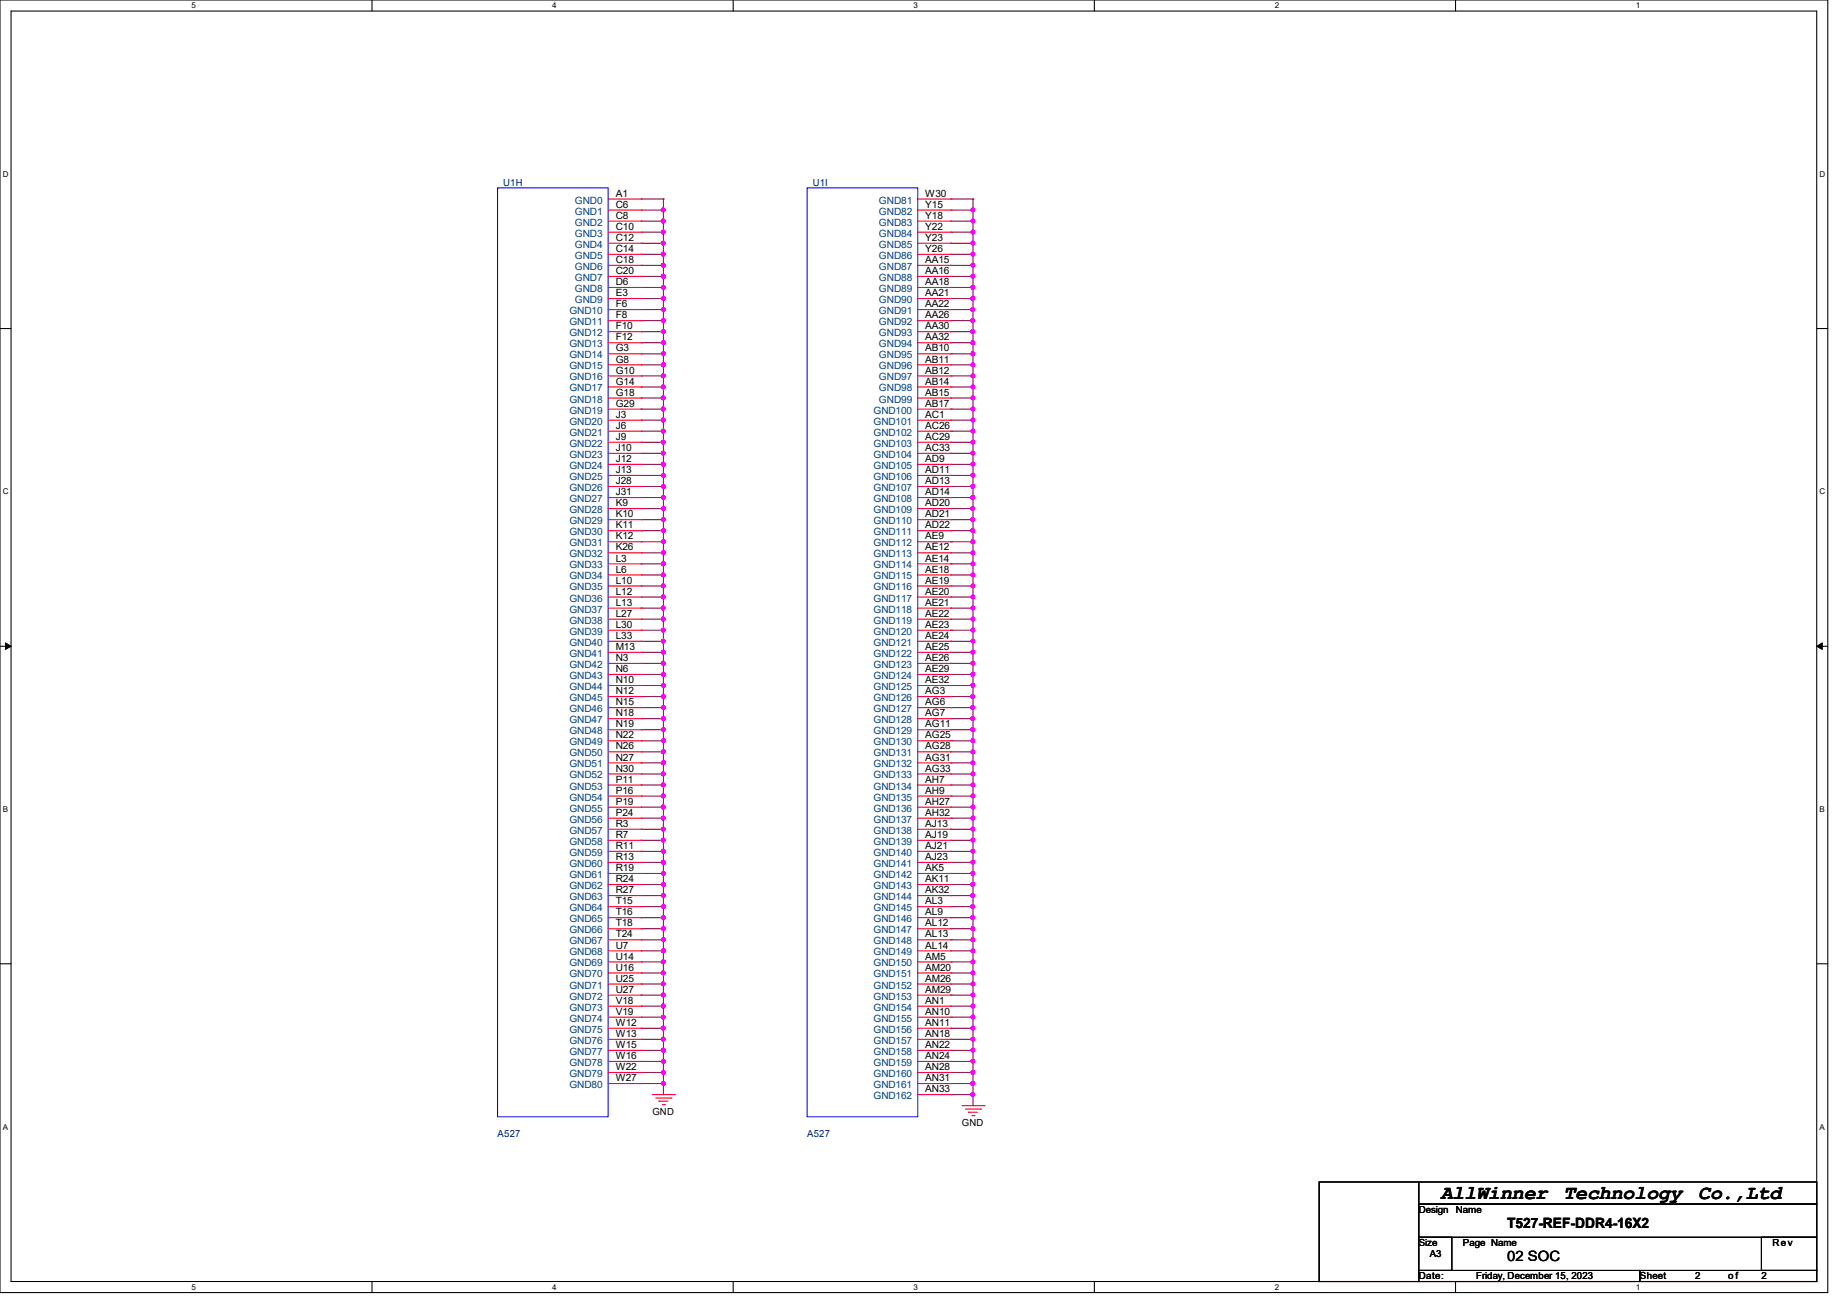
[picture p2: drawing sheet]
<svg xmlns="http://www.w3.org/2000/svg" width="297mm" height="210mm" viewBox="0 0 297 210" stroke-linecap="round" stroke-linejoin="round" font-family="sans-serif">
<path d="M0 0h293.9v207.9h-293.9zM1.8 1.8h290.3v204.3h-290.3z" fill="none" stroke="#000" stroke-width=".17"/>
<g fill="#fff">
<path d="M30.8 .2h.7v1.4h-.7z"/>
<path d="M30.8 206.2h.7v1.4h-.7z"/>
</g>
<path d="M59.8 0v1.8M59.8 206.1v1.8" fill="none" stroke="#000" stroke-width=".17"/>
<g fill="#fff">
<path d="M88.8 .2h.7v1.4h-.7z"/>
<path d="M88.8 206.2h.7v1.4h-.7z"/>
</g>
<path d="M117.9 0v1.8M117.9 206.1v1.8" fill="none" stroke="#000" stroke-width=".17"/>
<g fill="#fff">
<path d="M146.9 .2h.7v1.4h-.7z"/>
<path d="M146.9 206.2h.7v1.4h-.7z"/>
</g>
<path d="M176 0v1.8M176 206.1v1.8" fill="none" stroke="#000" stroke-width=".17"/>
<g fill="#fff">
<path d="M205 .2h.7v1.4h-.7z"/>
<path d="M205 206.2h.7v1.4h-.7z"/>
</g>
<path d="M234.1 0v1.8M234.1 206.1v1.8" fill="none" stroke="#000" stroke-width=".17"/>
<g fill="#fff">
<path d="M263.1 .2h.6v1.4h-.6z"/>
<path d="M263.1 206.2h.6v1.4h-.6z"/>
<path d="M.5 27.3h.9v1.4h-.9z"/>
<path d="M292.6 27.3h.9v1.4h-.9z"/>
<path d="M.5 78.4h.9v1.4h-.9z"/>
<path d="M292.6 78.4h.9v1.4h-.9z"/>
</g>
<path d="M0 52.8h1.8M292.1 52.8h1.8" fill="none" stroke="#000" stroke-width=".17"/>
<g fill="#fff">
<path d="M.5 129.5h.8v1.4h-.8z"/>
<path d="M292.6 129.5h.8v1.4h-.8z"/>
</g>
<path d="M0 103.9h1.8M292.1 103.9h1.8" fill="none" stroke="#000" stroke-width=".17"/>
<path d="M.9 103.4l.9 .5-.9 .5zM292.1 103.9l.9-.5v1z" fill="#000" stroke="#000" stroke-width=".16"/>
<g fill="#fff">
<path d="M.5 180.5h.8v1.4h-.8z"/>
<path d="M292.6 180.5h.8v1.4h-.8z"/>
</g>
<path d="M0 155h1.8M292.1 155h1.8M212.1 190.1h16v16h-16zM228.1 190.1h64v3.5h-64zM228.1 193.6h64v5.4h-64zM228.1 199h5.4v5.3h-5.4zM283.3 199h8.8v5.3h-8.8zM228.1 204.3h35.6v1.8h-35.6zM263.7 204.3h28.4v1.8h-28.4z" fill="none" stroke="#000" stroke-width=".17"/>
<g fill="none" stroke="#800040" stroke-width=".17">
<path d="M103.1 32h3.6M103.1 33.8h3.6M103.1 35.6h3.6M103.1 37.3h3.6M103.1 39.1h3.6M106.7 32h.1M106.7 33.8h.1M106.7 35.6h.1M106.7 37.3h.1M106.7 39.1h.1M106.7 32v144M152.9 32h3.6"/>
<path d="M152.9 33.8h3.6M152.9 35.6h3.6M152.9 37.3h3.6M152.9 39.1h3.6M156.5 32h.1M156.5 33.8h.1M156.5 35.6h.1M156.5 37.3h.1M156.5 39.1h.1M156.5 32v145.8M103.1 40.9h3.6M103.1 42.7h3.6"/>
<path d="M103.1 44.4h3.6M103.1 46.2h3.6M103.1 48h3.6M103.1 49.8h3.6M103.1 51.6h3.6M103.1 53.3h3.6M103.1 55.1h3.6M103.1 56.9h3.6M103.1 58.7h3.6M106.7 40.9h.1M106.7 42.7h.1M106.7 44.4h.1"/>
<path d="M106.7 46.2h.1M106.7 48h.1M106.7 49.8h.1M106.7 51.6h.1M106.7 53.3h.1M106.7 55.1h.1M106.7 56.9h.1M106.7 58.7h.1M152.9 40.9h3.6M152.9 42.7h3.6M152.9 44.4h3.6M152.9 46.2h3.6"/>
<path d="M152.9 48h3.6M152.9 49.8h3.6M152.9 51.6h3.6M152.9 53.3h3.6M152.9 55.1h3.6M152.9 56.9h3.6M152.9 58.7h3.6M156.5 40.9h.1M156.5 42.7h.1M156.5 44.4h.1M156.5 46.2h.1M156.5 48h.1"/>
<path d="M156.5 49.8h.1M156.5 51.6h.1M156.5 53.3h.1M156.5 55.1h.1M156.5 56.9h.1M156.5 58.7h.1M103.1 60.5h3.6M103.1 62.2h3.6M103.1 64h3.6M103.1 65.8h3.6M103.1 67.6h3.6M103.1 69.3h3.6"/>
<path d="M103.1 71.1h3.6M103.1 72.9h3.6M103.1 74.7h3.6M103.1 76.5h3.6M103.1 78.2h3.6M106.7 60.5h.1M106.7 62.2h.1M106.7 64h.1M106.7 65.8h.1M106.7 67.6h.1M106.7 69.3h.1M106.7 71.1h.1"/>
<path d="M106.7 72.9h.1M106.7 74.7h.1M106.7 76.5h.1M106.7 78.2h.1M152.9 60.5h3.6M152.9 62.2h3.6M152.9 64h3.6M152.9 65.8h3.6M152.9 67.6h3.6M152.9 69.3h3.6M152.9 71.1h3.6M152.9 72.9h3.6"/>
<path d="M152.9 74.7h3.6M152.9 76.5h3.6M152.9 78.2h3.6M156.5 60.5h.1M156.5 62.2h.1M156.5 64h.1M156.5 65.8h.1M156.5 67.6h.1M156.5 69.3h.1M156.5 71.1h.1M156.5 72.9h.1M156.5 74.7h.1"/>
<path d="M156.5 76.5h.1M156.5 78.2h.1M103.1 80h3.6M103.1 81.8h3.6M103.1 83.6h3.6M103.1 85.3h3.6M103.1 87.1h3.6M103.1 88.9h3.6M103.1 90.7h3.6M103.1 92.5h3.6M103.1 94.2h3.6M103.1 96h3.6"/>
<path d="M103.1 97.8h3.6M103.1 99.6h3.6M106.7 80h.1M106.7 81.8h.1M106.7 83.6h.1M106.7 85.3h.1M106.7 87.1h.1M106.7 88.9h.1M106.7 90.7h.1M106.7 92.5h.1M106.7 94.2h.1M106.7 96h.1"/>
<path d="M106.7 97.8h.1M106.7 99.6h.1M152.9 80h3.6M152.9 81.8h3.6M152.9 83.6h3.6M152.9 85.3h3.6M152.9 87.1h3.6M152.9 88.9h3.6M152.9 90.7h3.6M152.9 92.5h3.6M152.9 94.2h3.6M152.9 96h3.6"/>
<path d="M152.9 97.8h3.6M152.9 99.6h3.6M156.5 80h.1M156.5 81.8h.1M156.5 83.6h.1M156.5 85.3h.1M156.5 87.1h.1M156.5 88.9h.1M156.5 90.7h.1M156.5 92.5h.1M156.5 94.2h.1M156.5 96h.1"/>
<path d="M156.5 97.8h.1M156.5 99.6h.1M103.1 101.3h3.6M103.1 103.1h3.6M103.1 104.9h3.6M103.1 106.7h3.6M103.1 108.5h3.6M103.1 110.2h3.6M103.1 112h3.6M103.1 113.8h3.6M103.1 115.6h3.6M103.1 117.3h3.6"/>
<path d="M103.1 119.1h3.6M106.7 101.3h.1M106.7 103.1h.1M106.7 104.9h.1M106.7 106.7h.1M106.7 108.5h.1M106.7 110.2h.1M106.7 112h.1M106.7 113.8h.1M106.7 115.6h.1M106.7 117.3h.1M106.7 119.1h.1"/>
<path d="M152.9 101.3h3.6M152.9 103.1h3.6M152.9 104.9h3.6M152.9 106.7h3.6M152.9 108.5h3.6M152.9 110.2h3.6M152.9 112h3.6M152.9 113.8h3.6M152.9 115.6h3.6M152.9 117.3h3.6M152.9 119.1h3.6M156.5 101.3h.1"/>
<path d="M156.5 103.1h.1M156.5 104.9h.1M156.5 106.7h.1M156.5 108.5h.1M156.5 110.2h.1M156.5 112h.1M156.5 113.8h.1M156.5 115.6h.1M156.5 117.3h.1M156.5 119.1h.1M103.1 120.9h3.6M103.1 122.7h3.6"/>
<path d="M103.1 124.5h3.6M103.1 126.2h3.6M103.1 128h3.6M103.1 129.8h3.6M103.1 131.6h3.6M103.1 133.3h3.6M103.1 135.1h3.6M103.1 136.9h3.6M103.1 138.7h3.6M106.7 120.9h.1M106.7 122.7h.1M106.7 124.5h.1"/>
<path d="M106.7 126.2h.1M106.7 128h.1M106.7 129.8h.1M106.7 131.6h.1M106.7 133.3h.1M106.7 135.1h.1M106.7 136.9h.1M106.7 138.7h.1M152.9 120.9h3.6M152.9 122.7h3.6M152.9 124.5h3.6M152.9 126.2h3.6"/>
<path d="M152.9 128h3.6M152.9 129.8h3.6M152.9 131.6h3.6M152.9 133.3h3.6M152.9 135.1h3.6M152.9 136.9h3.6M152.9 138.7h3.6M156.5 120.9h.1M156.5 122.7h.1M156.5 124.5h.1M156.5 126.2h.1M156.5 128h.1"/>
<path d="M156.5 129.8h.1M156.5 131.6h.1M156.5 133.3h.1M156.5 135.1h.1M156.5 136.9h.1M156.5 138.7h.1M103.1 140.5h3.6M103.1 142.2h3.6M103.1 144h3.6M103.1 145.8h3.6M103.1 147.6h3.6M103.1 149.4h3.6"/>
<path d="M103.1 151.1h3.6M103.1 152.9h3.6M103.1 154.7h3.6M103.1 156.5h3.6M103.1 158.2h3.6M106.7 140.5h.1M106.7 142.2h.1M106.7 144h.1M106.7 145.8h.1M106.7 147.6h.1M106.7 149.4h.1M106.7 151.1h.1"/>
<path d="M106.7 152.9h.1M106.7 154.7h.1M106.7 156.5h.1M106.7 158.2h.1M152.9 140.5h3.6M152.9 142.2h3.6M152.9 144h3.6M152.9 145.8h3.6M152.9 147.6h3.6M152.9 149.4h3.6M152.9 151.1h3.6M152.9 152.9h3.6"/>
<path d="M152.9 154.7h3.6M152.9 156.5h3.6M152.9 158.2h3.6M156.5 140.5h.1M156.5 142.2h.1M156.5 144h.1M156.5 145.8h.1M156.5 147.6h.1M156.5 149.4h.1M156.5 151.1h.1M156.5 152.9h.1M156.5 154.7h.1"/>
<path d="M156.5 156.5h.1M156.5 158.2h.1M103.1 160h3.6M103.1 161.8h3.6M103.1 163.6h3.6M103.1 165.4h3.6M103.1 167.1h3.6M103.1 168.9h3.6M103.1 170.7h3.6M103.1 172.5h3.6M103.1 174.2h3.6M106.7 160h.1"/>
<path d="M106.7 161.8h.1M106.7 163.6h.1M106.7 165.4h.1M106.7 167.1h.1M106.7 168.9h.1M106.7 170.7h.1M106.7 172.5h.1M106.7 174.2h.1M106.7 176h.1M152.9 160h3.6M152.9 161.8h3.6M152.9 163.6h3.6"/>
<path d="M152.9 165.4h3.6M152.9 167.1h3.6M152.9 168.9h3.6M152.9 170.7h3.6M152.9 172.5h3.6M152.9 174.2h3.6M152.9 176h3.6M156.5 160h.1M156.5 161.8h.1M156.5 163.6h.1M156.5 165.4h.1M156.5 167.1h.1"/>
<path d="M156.5 168.9h.1M156.5 170.7h.1M156.5 172.5h.1M156.5 174.2h.1M156.5 176h.1M156.5 177.8h.1"/>
</g>
<g fill="#f0f" stroke="#f0f" stroke-width=".17">
<circle cx="106.7" cy="33.8" r=".32"/>
<circle cx="106.7" cy="35.5" r=".32"/>
<circle cx="106.7" cy="37.3" r=".32"/>
<circle cx="106.7" cy="39.1" r=".32"/>
<circle cx="106.7" cy="40.9" r=".32"/>
<circle cx="106.7" cy="42.7" r=".32"/>
<circle cx="106.7" cy="44.4" r=".32"/>
<circle cx="106.7" cy="51.5" r=".32"/>
<circle cx="106.7" cy="46.2" r=".32"/>
<circle cx="106.7" cy="48" r=".32"/>
<circle cx="106.7" cy="49.8" r=".32"/>
<circle cx="106.7" cy="53.3" r=".32"/>
<circle cx="106.7" cy="55.1" r=".32"/>
<circle cx="106.7" cy="56.9" r=".32"/>
<circle cx="106.7" cy="64" r=".32"/>
<circle cx="106.7" cy="58.7" r=".32"/>
<circle cx="106.7" cy="60.4" r=".32"/>
<circle cx="106.7" cy="62.2" r=".32"/>
<circle cx="106.7" cy="65.8" r=".32"/>
<circle cx="106.7" cy="67.5" r=".32"/>
<circle cx="106.7" cy="69.3" r=".32"/>
<circle cx="106.7" cy="71.1" r=".32"/>
<circle cx="106.7" cy="72.9" r=".32"/>
<circle cx="106.7" cy="74.7" r=".32"/>
<circle cx="106.7" cy="76.4" r=".32"/>
<circle cx="106.7" cy="78.2" r=".32"/>
<circle cx="106.7" cy="80" r=".32"/>
<circle cx="106.7" cy="81.8" r=".32"/>
<circle cx="106.7" cy="83.5" r=".32"/>
<circle cx="106.7" cy="85.3" r=".32"/>
<circle cx="106.7" cy="87.1" r=".32"/>
<circle cx="106.7" cy="88.9" r=".32"/>
<circle cx="106.7" cy="90.7" r=".32"/>
<circle cx="106.7" cy="92.4" r=".32"/>
<circle cx="106.7" cy="94.2" r=".32"/>
<circle cx="106.7" cy="96" r=".32"/>
<circle cx="106.7" cy="97.8" r=".32"/>
<circle cx="106.7" cy="99.5" r=".32"/>
<circle cx="106.7" cy="101.3" r=".32"/>
<circle cx="106.7" cy="103.1" r=".32"/>
<circle cx="106.7" cy="104.9" r=".32"/>
<circle cx="106.7" cy="106.7" r=".32"/>
<circle cx="106.7" cy="108.4" r=".32"/>
<circle cx="106.7" cy="110.2" r=".32"/>
<circle cx="106.7" cy="112" r=".32"/>
<circle cx="106.7" cy="113.8" r=".32"/>
<circle cx="106.7" cy="115.5" r=".32"/>
<circle cx="106.7" cy="117.3" r=".32"/>
<circle cx="106.7" cy="119.1" r=".32"/>
<circle cx="106.7" cy="128" r=".32"/>
<circle cx="106.7" cy="120.9" r=".32"/>
<circle cx="106.7" cy="122.7" r=".32"/>
<circle cx="106.7" cy="124.4" r=".32"/>
<circle cx="106.7" cy="126.2" r=".32"/>
<circle cx="106.7" cy="129.8" r=".32"/>
<circle cx="106.7" cy="131.6" r=".32"/>
<circle cx="106.7" cy="133.3" r=".32"/>
<circle cx="106.7" cy="135.1" r=".32"/>
<circle cx="106.7" cy="136.9" r=".32"/>
<circle cx="106.7" cy="142.2" r=".32"/>
<circle cx="106.7" cy="138.7" r=".32"/>
<circle cx="106.7" cy="140.4" r=".32"/>
<circle cx="106.7" cy="149.3" r=".32"/>
<circle cx="106.7" cy="144" r=".32"/>
<circle cx="106.7" cy="145.8" r=".32"/>
<circle cx="106.7" cy="147.6" r=".32"/>
<circle cx="106.7" cy="151.1" r=".32"/>
<circle cx="106.7" cy="152.9" r=".32"/>
<circle cx="106.7" cy="154.7" r=".32"/>
<circle cx="106.7" cy="161.8" r=".32"/>
<circle cx="106.7" cy="163.6" r=".32"/>
<circle cx="106.7" cy="165.3" r=".32"/>
<circle cx="106.7" cy="156.4" r=".32"/>
<circle cx="106.7" cy="158.2" r=".32"/>
<circle cx="106.7" cy="160" r=".32"/>
<circle cx="106.7" cy="167.1" r=".32"/>
<circle cx="106.7" cy="172.4" r=".32"/>
<circle cx="106.7" cy="168.9" r=".32"/>
<circle cx="106.7" cy="170.7" r=".32"/>
<circle cx="106.7" cy="174.2" r=".32"/>
<circle cx="156.4" cy="33.8" r=".32"/>
<circle cx="156.4" cy="35.5" r=".32"/>
<circle cx="156.4" cy="37.3" r=".32"/>
<circle cx="156.4" cy="39.1" r=".32"/>
<circle cx="156.4" cy="40.9" r=".32"/>
<circle cx="156.4" cy="42.7" r=".32"/>
<circle cx="156.4" cy="44.4" r=".32"/>
<circle cx="156.4" cy="48" r=".32"/>
<circle cx="156.4" cy="46.2" r=".32"/>
<circle cx="156.4" cy="49.8" r=".32"/>
<circle cx="156.4" cy="51.5" r=".32"/>
<circle cx="156.4" cy="53.3" r=".32"/>
<circle cx="156.4" cy="55.1" r=".32"/>
<circle cx="156.4" cy="58.7" r=".32"/>
<circle cx="156.4" cy="60.4" r=".32"/>
<circle cx="156.4" cy="64" r=".32"/>
<circle cx="156.4" cy="56.9" r=".32"/>
<circle cx="156.4" cy="62.2" r=".32"/>
<circle cx="156.4" cy="65.8" r=".32"/>
<circle cx="156.4" cy="67.5" r=".32"/>
<circle cx="156.4" cy="69.3" r=".32"/>
<circle cx="156.4" cy="71.1" r=".32"/>
<circle cx="156.4" cy="72.9" r=".32"/>
<circle cx="156.4" cy="74.7" r=".32"/>
<circle cx="156.4" cy="76.4" r=".32"/>
<circle cx="156.4" cy="78.2" r=".32"/>
<circle cx="156.4" cy="80" r=".32"/>
<circle cx="156.4" cy="83.5" r=".32"/>
<circle cx="156.4" cy="85.3" r=".32"/>
<circle cx="156.4" cy="88.9" r=".32"/>
<circle cx="156.4" cy="81.8" r=".32"/>
<circle cx="156.4" cy="87.1" r=".32"/>
<circle cx="156.4" cy="90.7" r=".32"/>
<circle cx="156.4" cy="92.4" r=".32"/>
<circle cx="156.4" cy="94.2" r=".32"/>
<circle cx="156.4" cy="97.8" r=".32"/>
<circle cx="156.4" cy="103.1" r=".32"/>
<circle cx="156.4" cy="96" r=".32"/>
<circle cx="156.4" cy="99.5" r=".32"/>
<circle cx="156.4" cy="101.3" r=".32"/>
<circle cx="156.4" cy="104.9" r=".32"/>
<circle cx="156.4" cy="106.7" r=".32"/>
<circle cx="156.4" cy="108.4" r=".32"/>
<circle cx="156.4" cy="110.2" r=".32"/>
<circle cx="156.4" cy="112" r=".32"/>
<circle cx="156.4" cy="113.8" r=".32"/>
<circle cx="156.4" cy="115.5" r=".32"/>
<circle cx="156.4" cy="117.3" r=".32"/>
<circle cx="156.4" cy="119.1" r=".32"/>
<circle cx="156.4" cy="120.9" r=".32"/>
<circle cx="156.4" cy="122.7" r=".32"/>
<circle cx="156.4" cy="124.4" r=".32"/>
<circle cx="156.4" cy="126.2" r=".32"/>
<circle cx="156.4" cy="128" r=".32"/>
<circle cx="156.4" cy="129.8" r=".32"/>
<circle cx="156.4" cy="131.6" r=".32"/>
<circle cx="156.4" cy="138.7" r=".32"/>
<circle cx="156.4" cy="133.3" r=".32"/>
<circle cx="156.4" cy="135.1" r=".32"/>
<circle cx="156.4" cy="136.9" r=".32"/>
<circle cx="156.4" cy="140.4" r=".32"/>
<circle cx="156.4" cy="142.2" r=".32"/>
<circle cx="156.4" cy="144" r=".32"/>
<circle cx="156.4" cy="145.8" r=".32"/>
<circle cx="156.4" cy="147.6" r=".32"/>
<circle cx="156.4" cy="149.3" r=".32"/>
<circle cx="156.4" cy="151.1" r=".32"/>
<circle cx="156.4" cy="152.9" r=".32"/>
<circle cx="156.4" cy="154.7" r=".32"/>
<circle cx="156.4" cy="160" r=".32"/>
<circle cx="156.4" cy="161.8" r=".32"/>
<circle cx="156.4" cy="156.4" r=".32"/>
<circle cx="156.4" cy="158.2" r=".32"/>
<circle cx="156.4" cy="163.6" r=".32"/>
<circle cx="156.4" cy="165.3" r=".32"/>
<circle cx="156.4" cy="167.1" r=".32"/>
<circle cx="156.4" cy="174.2" r=".32"/>
<circle cx="156.4" cy="168.9" r=".32"/>
<circle cx="156.4" cy="170.7" r=".32"/>
<circle cx="156.4" cy="172.4" r=".32"/>
<circle cx="156.4" cy="176" r=".32"/>
</g>
<g fill="none" stroke="#f00" stroke-width=".17">
<path d="M97.8 32h5.3M97.8 33.8h5.3M97.8 35.6h5.3M97.8 37.3h5.3M97.8 39.1h5.3M103.1 32h.1M103.1 33.8h.1M103.1 35.6h.1M103.1 37.3h.1M103.1 39.1h.1M147.6 32h5.3M147.6 33.8h5.3"/>
<path d="M147.6 35.6h5.3M147.6 37.3h5.3M147.6 39.1h5.3M152.9 32h.1M152.9 33.8h.1M152.9 35.6h.1M152.9 37.3h.1M152.9 39.1h.1M97.8 40.9h5.3M97.8 42.7h5.3M97.8 44.4h5.3M97.8 46.2h5.3"/>
<path d="M97.8 48h5.3M97.8 49.8h5.3M97.8 51.6h5.3M97.8 53.3h5.3M97.8 55.1h5.3M97.8 56.9h5.3M97.8 58.7h5.3M103.1 40.9h.1M103.1 42.7h.1M103.1 44.4h.1M103.1 46.2h.1M103.1 48h.1"/>
<path d="M103.1 49.8h.1M103.1 51.6h.1M103.1 53.3h.1M103.1 55.1h.1M103.1 56.9h.1M103.1 58.7h.1M147.6 40.9h5.3M147.6 42.7h5.3M147.6 44.4h5.3M147.6 46.2h5.3M147.6 48h5.3M147.6 49.8h5.3"/>
<path d="M147.6 51.6h5.3M147.6 53.3h5.3M147.6 55.1h5.3M147.6 56.9h5.3M147.6 58.7h5.3M152.9 40.9h.1M152.9 42.7h.1M152.9 44.4h.1M152.9 46.2h.1M152.9 48h.1M152.9 49.8h.1M152.9 51.6h.1"/>
<path d="M152.9 53.3h.1M152.9 55.1h.1M152.9 56.9h.1M152.9 58.7h.1M97.8 60.5h5.3M97.8 62.2h5.3M97.8 64h5.3M97.8 65.8h5.3M97.8 67.6h5.3M97.8 69.3h5.3M97.8 71.1h5.3M97.8 72.9h5.3"/>
<path d="M97.8 74.7h5.3M97.8 76.5h5.3M97.8 78.2h5.3M103.1 60.5h.1M103.1 62.2h.1M103.1 64h.1M103.1 65.8h.1M103.1 67.6h.1M103.1 69.3h.1M103.1 71.1h.1M103.1 72.9h.1M103.1 74.7h.1"/>
<path d="M103.1 76.5h.1M103.1 78.2h.1M147.6 60.5h5.3M147.6 62.2h5.3M147.6 64h5.3M147.6 65.8h5.3M147.6 67.6h5.3M147.6 69.3h5.3M147.6 71.1h5.3M147.6 72.9h5.3M147.6 74.7h5.3M147.6 76.5h5.3"/>
<path d="M147.6 78.2h5.3M152.9 60.5h.1M152.9 62.2h.1M152.9 64h.1M152.9 65.8h.1M152.9 67.6h.1M152.9 69.3h.1M152.9 71.1h.1M152.9 72.9h.1M152.9 74.7h.1M152.9 76.5h.1M152.9 78.2h.1"/>
<path d="M97.8 80h5.3M97.8 81.8h5.3M97.8 83.6h5.3M97.8 85.3h5.3M97.8 87.1h5.3M97.8 88.9h5.3M97.8 90.7h5.3M97.8 92.5h5.3M97.8 94.2h5.3M97.8 96h5.3M97.8 97.8h5.3M97.8 99.6h5.3"/>
<path d="M103.1 80h.1M103.1 81.8h.1M103.1 83.6h.1M103.1 85.3h.1M103.1 87.1h.1M103.1 88.9h.1M103.1 90.7h.1M103.1 92.5h.1M103.1 94.2h.1M103.1 96h.1M103.1 97.8h.1M103.1 99.6h.1"/>
<path d="M147.6 80h5.3M147.6 81.8h5.3M147.6 83.6h5.3M147.6 85.3h5.3M147.6 87.1h5.3M147.6 88.9h5.3M147.6 90.7h5.3M147.6 92.5h5.3M147.6 94.2h5.3M147.6 96h5.3M147.6 97.8h5.3M147.6 99.6h5.3"/>
<path d="M152.9 80h.1M152.9 81.8h.1M152.9 83.6h.1M152.9 85.3h.1M152.9 87.1h.1M152.9 88.9h.1M152.9 90.7h.1M152.9 92.5h.1M152.9 94.2h.1M152.9 96h.1M152.9 97.8h.1M152.9 99.6h.1"/>
<path d="M97.8 101.3h5.3M97.8 103.1h5.3M97.8 104.9h5.3M97.8 106.7h5.3M97.8 108.5h5.3M97.8 110.2h5.3M97.8 112h5.3M97.8 113.8h5.3M97.8 115.6h5.3M97.8 117.3h5.3M97.8 119.1h5.3M103.1 101.3h.1"/>
<path d="M103.1 103.1h.1M103.1 104.9h.1M103.1 106.7h.1M103.1 108.5h.1M103.1 110.2h.1M103.1 112h.1M103.1 113.8h.1M103.1 115.6h.1M103.1 117.3h.1M103.1 119.1h.1M147.6 101.3h5.3M147.6 103.1h5.3"/>
<path d="M147.6 104.9h5.3M147.6 106.7h5.3M147.6 108.5h5.3M147.6 110.2h5.3M147.6 112h5.3M147.6 113.8h5.3M147.6 115.6h5.3M147.6 117.3h5.3M147.6 119.1h5.3M152.9 101.3h.1M152.9 103.1h.1M152.9 104.9h.1"/>
<path d="M152.9 106.7h.1M152.9 108.5h.1M152.9 110.2h.1M152.9 112h.1M152.9 113.8h.1M152.9 115.6h.1M152.9 117.3h.1M152.9 119.1h.1M97.8 120.9h5.3M97.8 122.7h5.3M97.8 124.5h5.3M97.8 126.2h5.3"/>
<path d="M97.8 128h5.3M97.8 129.8h5.3M97.8 131.6h5.3M97.8 133.3h5.3M97.8 135.1h5.3M97.8 136.9h5.3M97.8 138.7h5.3M103.1 120.9h.1M103.1 122.7h.1M103.1 124.5h.1M103.1 126.2h.1M103.1 128h.1"/>
<path d="M103.1 129.8h.1M103.1 131.6h.1M103.1 133.3h.1M103.1 135.1h.1M103.1 136.9h.1M103.1 138.7h.1M147.6 120.9h5.3M147.6 122.7h5.3M147.6 124.5h5.3M147.6 126.2h5.3M147.6 128h5.3M147.6 129.8h5.3"/>
<path d="M147.6 131.6h5.3M147.6 133.3h5.3M147.6 135.1h5.3M147.6 136.9h5.3M147.6 138.7h5.3M152.9 120.9h.1M152.9 122.7h.1M152.9 124.5h.1M152.9 126.2h.1M152.9 128h.1M152.9 129.8h.1M152.9 131.6h.1"/>
<path d="M152.9 133.3h.1M152.9 135.1h.1M152.9 136.9h.1M152.9 138.7h.1M97.8 140.5h5.3M97.8 142.2h5.3M97.8 144h5.3M97.8 145.8h5.3M97.8 147.6h5.3M97.8 149.4h5.3M97.8 151.1h5.3M97.8 152.9h5.3"/>
<path d="M97.8 154.7h5.3M97.8 156.5h5.3M97.8 158.2h5.3M103.1 140.5h.1M103.1 142.2h.1M103.1 144h.1M103.1 145.8h.1M103.1 147.6h.1M103.1 149.4h.1M103.1 151.1h.1M103.1 152.9h.1M103.1 154.7h.1"/>
<path d="M103.1 156.5h.1M103.1 158.2h.1M147.6 140.5h5.3M147.6 142.2h5.3M147.6 144h5.3M147.6 145.8h5.3M147.6 147.6h5.3M147.6 149.4h5.3M147.6 151.1h5.3M147.6 152.9h5.3M147.6 154.7h5.3M147.6 156.5h5.3"/>
<path d="M147.6 158.2h5.3M152.9 140.5h.1M152.9 142.2h.1M152.9 144h.1M152.9 145.8h.1M152.9 147.6h.1M152.9 149.4h.1M152.9 151.1h.1M152.9 152.9h.1M152.9 154.7h.1M152.9 156.5h.1M152.9 158.2h.1"/>
<path d="M97.8 160h5.3M97.8 161.8h5.3M97.8 163.6h5.3M97.8 165.4h5.3M97.8 167.1h5.3M97.8 168.9h5.3M97.8 170.7h5.3M97.8 172.5h5.3M97.8 174.2h5.3M103.1 160h.1M103.1 161.8h.1M103.1 163.6h.1"/>
<path d="M103.1 165.4h.1M103.1 167.1h.1M103.1 168.9h.1M103.1 170.7h.1M103.1 172.5h.1M103.1 174.2h.1M104.9 176h3.6M105.5 176.6h2.4M106 177.1h.1M106 177.1h1.4M106.5 177.6h.3M106.8 177.6h.1"/>
<path d="M107.9 176.6h.1M108.5 176h.1M147.6 176h5.3M147.6 160h5.3M147.6 161.8h5.3M147.6 163.6h5.3M147.6 165.4h5.3M147.6 167.1h5.3M147.6 168.9h5.3M147.6 170.7h5.3M147.6 172.5h5.3M147.6 174.2h5.3"/>
<path d="M152.9 160h.1M152.9 161.8h.1M152.9 163.6h.1M152.9 165.4h.1M152.9 167.1h.1M152.9 168.9h.1M152.9 170.7h.1M152.9 172.5h.1M152.9 174.2h.1M152.9 176h.1M154.7 177.8h3.5M155.2 178.4h2.5"/>
<path d="M155.7 178.9h.1M155.7 178.9h1.5M156.3 179.4h.3M156.6 179.4h.1M157.7 178.4h.1M158.2 177.8h.1"/>
</g>
<path d="M80 30.2h17.8v149.4h-17.8zM129.8 30.2h17.8v149.4h-17.8z" fill="none" stroke="#00f" stroke-width=".17"/>
<g font-size="3.2">
<text x="231.7" y="192.7">AllWinner</text>
<text x="251.4" y="192.7">Technology</text>
<text x="273.1" y="192.7">Co.,Ltd</text>
</g>
<g font-size="2.3">
<text x="242.4" y="197.5">T527-REF-DDR4-16X2</text>
<text x="242.4" y="202.8">02 SOC</text>
</g>
<g font-size="1.6" fill="#000080">
<text x="80.9" y="29.9">U1H</text>
<text x="130.7" y="29.9">U1I</text>
<text x="80" y="182.8">A527</text>
<text x="129.8" y="182.8">A527</text>
</g>
<g font-size="1.6" fill="#004080">
<text x="92.5" y="32.7">GND0</text>
<text x="92.5" y="34.5">GND1</text>
<text x="141.3" y="32.7">GND81</text>
<text x="141.3" y="34.5">GND82</text>
<text x="92.5" y="36.3">GND2</text>
<text x="92.5" y="38.1">GND3</text>
<text x="92.5" y="39.8">GND4</text>
<text x="92.5" y="41.6">GND5</text>
<text x="141.3" y="36.3">GND83</text>
<text x="141.3" y="38.1">GND84</text>
<text x="141.3" y="39.8">GND85</text>
<text x="141.3" y="41.6">GND86</text>
<text x="92.5" y="43.4">GND6</text>
<text x="92.5" y="45.2">GND7</text>
<text x="92.5" y="46.9">GND8</text>
<text x="141.3" y="43.4">GND87</text>
<text x="141.3" y="45.2">GND88</text>
<text x="141.3" y="46.9">GND89</text>
<text x="91.6" y="50.5">GND10</text>
<text x="91.6" y="52.3">GND11</text>
<text x="92.5" y="48.7">GND9</text>
<text x="141.3" y="48.7">GND90</text>
<text x="141.3" y="50.5">GND91</text>
<text x="141.3" y="52.3">GND92</text>
<text x="91.6" y="54.1">GND12</text>
<text x="91.6" y="55.8">GND13</text>
<text x="91.6" y="57.6">GND14</text>
<text x="91.6" y="59.4">GND15</text>
<text x="141.3" y="54.1">GND93</text>
<text x="141.3" y="55.8">GND94</text>
<text x="141.3" y="57.6">GND95</text>
<text x="141.3" y="59.4">GND96</text>
<text x="91.6" y="61.2">GND16</text>
<text x="91.6" y="63">GND17</text>
<text x="91.6" y="64.7">GND18</text>
<text x="141.3" y="61.2">GND97</text>
<text x="141.3" y="63">GND98</text>
<text x="141.3" y="64.7">GND99</text>
<text x="91.6" y="66.5">GND19</text>
<text x="91.6" y="68.3">GND20</text>
<text x="91.6" y="70.1">GND21</text>
<text x="91.6" y="71.8">GND22</text>
<text x="140.5" y="66.5">GND100</text>
<text x="140.5" y="68.3">GND101</text>
<text x="140.5" y="70.1">GND102</text>
<text x="140.5" y="71.8">GND103</text>
<text x="91.6" y="73.6">GND23</text>
<text x="91.6" y="75.4">GND24</text>
<text x="91.6" y="77.2">GND25</text>
<text x="140.5" y="73.6">GND104</text>
<text x="140.5" y="75.4">GND105</text>
<text x="140.5" y="77.2">GND106</text>
<text x="91.6" y="79">GND26</text>
<text x="91.6" y="80.7">GND27</text>
<text x="91.6" y="82.5">GND28</text>
<text x="140.5" y="79">GND107</text>
<text x="140.5" y="80.7">GND108</text>
<text x="140.5" y="82.5">GND109</text>
<text x="91.6" y="84.3">GND29</text>
<text x="91.6" y="86.1">GND30</text>
<text x="91.6" y="87.8">GND31</text>
<text x="91.6" y="89.6">GND32</text>
<text x="140.5" y="84.3">GND110</text>
<text x="140.5" y="86.1">GND111</text>
<text x="140.5" y="87.8">GND112</text>
<text x="140.5" y="89.6">GND113</text>
<text x="91.6" y="91.4">GND33</text>
<text x="91.6" y="93.2">GND34</text>
<text x="91.6" y="95">GND35</text>
<text x="140.5" y="91.4">GND114</text>
<text x="140.5" y="93.2">GND115</text>
<text x="140.5" y="95">GND116</text>
<text x="91.6" y="96.7">GND36</text>
<text x="91.6" y="98.5">GND37</text>
<text x="91.6" y="100.3">GND38</text>
<text x="140.5" y="96.7">GND117</text>
<text x="140.5" y="98.5">GND118</text>
<text x="140.5" y="100.3">GND119</text>
<text x="91.6" y="102.1">GND39</text>
<text x="91.6" y="103.8">GND40</text>
<text x="91.6" y="105.6">GND41</text>
<text x="91.6" y="107.4">GND42</text>
<text x="140.5" y="102.1">GND120</text>
<text x="140.5" y="103.8">GND121</text>
<text x="140.5" y="105.6">GND122</text>
<text x="140.5" y="107.4">GND123</text>
<text x="91.6" y="109.2">GND43</text>
<text x="91.6" y="111">GND44</text>
<text x="91.6" y="112.7">GND45</text>
<text x="140.5" y="109.2">GND124</text>
<text x="140.5" y="111">GND125</text>
<text x="140.5" y="112.7">GND126</text>
<text x="91.6" y="114.5">GND46</text>
<text x="91.6" y="116.3">GND47</text>
<text x="91.6" y="118.1">GND48</text>
<text x="91.6" y="119.8">GND49</text>
<text x="140.5" y="114.5">GND127</text>
<text x="140.5" y="116.3">GND128</text>
<text x="140.5" y="118.1">GND129</text>
<text x="140.5" y="119.8">GND130</text>
<text x="91.6" y="121.6">GND50</text>
<text x="91.6" y="123.4">GND51</text>
<text x="91.6" y="125.2">GND52</text>
<text x="140.5" y="121.6">GND131</text>
<text x="140.5" y="123.4">GND132</text>
<text x="140.5" y="125.2">GND133</text>
<text x="91.6" y="127">GND53</text>
<text x="91.6" y="128.7">GND54</text>
<text x="91.6" y="130.5">GND55</text>
<text x="140.5" y="127">GND134</text>
<text x="140.5" y="128.7">GND135</text>
<text x="140.5" y="130.5">GND136</text>
<text x="91.6" y="132.3">GND56</text>
<text x="91.6" y="134.1">GND57</text>
<text x="91.6" y="135.8">GND58</text>
<text x="91.6" y="137.6">GND59</text>
<text x="140.5" y="132.3">GND137</text>
<text x="140.5" y="134.1">GND138</text>
<text x="140.5" y="135.8">GND139</text>
<text x="140.5" y="137.6">GND140</text>
<text x="91.6" y="139.4">GND60</text>
<text x="91.6" y="141.2">GND61</text>
<text x="91.6" y="143">GND62</text>
<text x="140.5" y="139.4">GND141</text>
<text x="140.5" y="141.2">GND142</text>
<text x="140.5" y="143">GND143</text>
<text x="91.6" y="144.7">GND63</text>
<text x="91.6" y="146.5">GND64</text>
<text x="91.6" y="148.3">GND65</text>
<text x="140.5" y="144.7">GND144</text>
<text x="140.5" y="146.5">GND145</text>
<text x="140.5" y="148.3">GND146</text>
<text x="91.6" y="150.1">GND66</text>
<text x="91.6" y="151.9">GND67</text>
<text x="91.6" y="153.6">GND68</text>
<text x="91.6" y="155.4">GND69</text>
<text x="140.5" y="150.1">GND147</text>
<text x="140.5" y="151.9">GND148</text>
<text x="140.5" y="153.6">GND149</text>
<text x="140.5" y="155.4">GND150</text>
<text x="91.6" y="157.2">GND70</text>
<text x="91.6" y="159">GND71</text>
<text x="91.6" y="160.7">GND72</text>
<text x="140.5" y="157.2">GND151</text>
<text x="140.5" y="159">GND152</text>
<text x="140.5" y="160.7">GND153</text>
<text x="91.6" y="162.5">GND73</text>
<text x="91.6" y="164.3">GND74</text>
<text x="91.6" y="166.1">GND75</text>
<text x="91.6" y="167.9">GND76</text>
<text x="140.5" y="162.5">GND154</text>
<text x="140.5" y="164.3">GND155</text>
<text x="140.5" y="166.1">GND156</text>
<text x="140.5" y="167.9">GND157</text>
<text x="91.6" y="169.6">GND77</text>
<text x="91.6" y="171.4">GND78</text>
<text x="91.6" y="173.2">GND79</text>
<text x="140.5" y="169.6">GND158</text>
<text x="140.5" y="171.4">GND159</text>
<text x="140.5" y="173.2">GND160</text>
<text x="91.6" y="175">GND80</text>
<text x="140.5" y="175">GND161</text>
<text x="140.5" y="176.7">GND162</text>
</g>
<g font-size="1.6">
<text x="99" y="31.6">A1</text>
<text x="99" y="33.4">C6</text>
<text x="99" y="35.2">C8</text>
<text x="148.8" y="31.6">W30</text>
<text x="148.8" y="33.4">Y15</text>
<text x="148.8" y="35.2">Y18</text>
<text x="99" y="37">C10</text>
<text x="99" y="38.7">C12</text>
<text x="99" y="40.5">C14</text>
<text x="148.8" y="37">Y22</text>
<text x="148.8" y="38.7">Y23</text>
<text x="148.8" y="40.5">Y26</text>
<text x="99" y="42.3">C18</text>
<text x="99" y="44.1">C20</text>
<text x="99" y="45.8">D6</text>
<text x="99" y="47.6">E3</text>
<text x="148.8" y="42.3">AA15</text>
<text x="148.8" y="44.1">AA16</text>
<text x="148.8" y="45.8">AA18</text>
<text x="148.8" y="47.6">AA21</text>
<text x="99" y="49.4">F6</text>
<text x="99" y="51.2">F8</text>
<text x="99" y="53">F10</text>
<text x="148.8" y="49.4">AA22</text>
<text x="148.8" y="51.2">AA26</text>
<text x="148.8" y="53">AA30</text>
<text x="99" y="54.7">F12</text>
<text x="99" y="56.5">G3</text>
<text x="99" y="58.3">G8</text>
<text x="148.8" y="54.7">AA32</text>
<text x="148.8" y="56.5">AB10</text>
<text x="148.8" y="58.3">AB11</text>
<text x="99" y="60.1">G10</text>
<text x="99" y="61.8">G14</text>
<text x="99" y="63.6">G18</text>
<text x="99" y="65.4">G29</text>
<text x="148.8" y="60.1">AB12</text>
<text x="148.8" y="61.8">AB14</text>
<text x="148.8" y="63.6">AB15</text>
<text x="148.8" y="65.4">AB17</text>
<text x="99" y="67.2">J3</text>
<text x="99" y="69">J6</text>
<text x="99" y="70.7">J9</text>
<text x="148.8" y="67.2">AC1</text>
<text x="148.8" y="69">AC26</text>
<text x="148.8" y="70.7">AC29</text>
<text x="99" y="72.5">J10</text>
<text x="99" y="74.3">J12</text>
<text x="99" y="76.1">J13</text>
<text x="99" y="77.9">J28</text>
<text x="148.8" y="72.5">AC33</text>
<text x="148.8" y="74.3">AD9</text>
<text x="148.8" y="76.1">AD11</text>
<text x="148.8" y="77.9">AD13</text>
<text x="99" y="79.6">J31</text>
<text x="99" y="81.4">K9</text>
<text x="99" y="83.2">K10</text>
<text x="148.8" y="79.6">AD14</text>
<text x="148.8" y="81.4">AD20</text>
<text x="148.8" y="83.2">AD21</text>
<text x="99" y="85">K11</text>
<text x="99" y="86.7">K12</text>
<text x="99" y="88.5">K26</text>
<text x="148.8" y="85">AD22</text>
<text x="148.8" y="86.7">AE9</text>
<text x="148.8" y="88.5">AE12</text>
<text x="99" y="90.3">L3</text>
<text x="99" y="92.1">L6</text>
<text x="99" y="93.9">L10</text>
<text x="99" y="95.6">L12</text>
<text x="148.8" y="90.3">AE14</text>
<text x="148.8" y="92.1">AE18</text>
<text x="148.8" y="93.9">AE19</text>
<text x="148.8" y="95.6">AE20</text>
<text x="99" y="97.4">L13</text>
<text x="99" y="99.2">L27</text>
<text x="99" y="101">L30</text>
<text x="148.8" y="97.4">AE21</text>
<text x="148.8" y="99.2">AE22</text>
<text x="148.8" y="101">AE23</text>
<text x="99" y="102.7">L33</text>
<text x="99" y="104.5">M13</text>
<text x="99" y="106.3">N3</text>
<text x="148.8" y="102.7">AE24</text>
<text x="148.8" y="104.5">AE25</text>
<text x="148.8" y="106.3">AE26</text>
<text x="99" y="108.1">N6</text>
<text x="99" y="109.9">N10</text>
<text x="99" y="111.6">N12</text>
<text x="99" y="113.4">N15</text>
<text x="148.8" y="108.1">AE29</text>
<text x="148.8" y="109.9">AE32</text>
<text x="148.8" y="111.6">AG3</text>
<text x="148.8" y="113.4">AG6</text>
<text x="99" y="115.2">N18</text>
<text x="99" y="117">N19</text>
<text x="99" y="118.7">N22</text>
<text x="148.8" y="115.2">AG7</text>
<text x="148.8" y="117">AG11</text>
<text x="148.8" y="118.7">AG25</text>
<text x="99" y="120.5">N26</text>
<text x="99" y="122.3">N27</text>
<text x="99" y="124.1">N30</text>
<text x="99" y="125.9">P11</text>
<text x="148.8" y="120.5">AG28</text>
<text x="148.8" y="122.3">AG31</text>
<text x="148.8" y="124.1">AG33</text>
<text x="148.8" y="125.9">AH7</text>
<text x="99" y="127.6">P16</text>
<text x="99" y="129.4">P19</text>
<text x="99" y="131.2">P24</text>
<text x="148.8" y="127.6">AH9</text>
<text x="148.8" y="129.4">AH27</text>
<text x="148.8" y="131.2">AH32</text>
<text x="99" y="133">R3</text>
<text x="99" y="134.7">R7</text>
<text x="99" y="136.5">R11</text>
<text x="148.8" y="133">AJ13</text>
<text x="148.8" y="134.7">AJ19</text>
<text x="148.8" y="136.5">AJ21</text>
<text x="99" y="138.3">R13</text>
<text x="99" y="140.1">R19</text>
<text x="99" y="141.9">R24</text>
<text x="99" y="143.6">R27</text>
<text x="148.8" y="138.3">AJ23</text>
<text x="148.8" y="140.1">AK5</text>
<text x="148.8" y="141.9">AK11</text>
<text x="148.8" y="143.6">AK32</text>
<text x="99" y="145.4">T15</text>
<text x="99" y="147.2">T16</text>
<text x="99" y="149">T18</text>
<text x="148.8" y="145.4">AL3</text>
<text x="148.8" y="147.2">AL9</text>
<text x="148.8" y="149">AL12</text>
<text x="99" y="150.8">T24</text>
<text x="99" y="152.5">U7</text>
<text x="99" y="154.3">U14</text>
<text x="148.8" y="150.8">AL13</text>
<text x="148.8" y="152.5">AL14</text>
<text x="148.8" y="154.3">AM5</text>
<text x="99" y="156.1">U16</text>
<text x="99" y="157.9">U25</text>
<text x="99" y="159.6">U27</text>
<text x="99" y="161.4">V18</text>
<text x="148.8" y="156.1">AM20</text>
<text x="148.8" y="157.9">AM26</text>
<text x="148.8" y="159.6">AM29</text>
<text x="148.8" y="161.4">AN1</text>
<text x="99" y="163.2">V19</text>
<text x="99" y="165">W12</text>
<text x="99" y="166.8">W13</text>
<text x="148.8" y="163.2">AN10</text>
<text x="148.8" y="165">AN11</text>
<text x="148.8" y="166.8">AN18</text>
<text x="99" y="168.5">W15</text>
<text x="99" y="170.3">W16</text>
<text x="99" y="172.1">W22</text>
<text x="99" y="173.9">W27</text>
<text x="148.8" y="168.5">AN22</text>
<text x="148.8" y="170.3">AN24</text>
<text x="148.8" y="172.1">AN28</text>
<text x="148.8" y="173.9">AN31</text>
<text x="104.9" y="179.2">GND</text>
<text x="148.8" y="175.6">AN33</text>
<text x="154.7" y="181">GND</text>
<text x="228.1" y="195.1">Design</text>
<text x="234.1" y="195.1">Name</text>
<text x="228.1" y="200.4">Size</text>
<text x="229.9" y="202.2">A3</text>
<text x="235.2" y="200.4">Page Name</text>
<text x="285" y="200.4">Rev</text>
<text x="228.1" y="205.7">Date:</text>
<text x="237.4" y="205.7">Friday, December 15, 2023</text>
<text x="263.7" y="205.7">Sheet</text>
<text x="272.6" y="205.7">2</text>
<text x="277.9" y="205.7">o f</text>
<text x="283.2" y="205.7">2</text>
</g>
<g font-size="1.3">
<text x="30.8" y="1.3">5</text>
<text x="88.8" y="1.3">4</text>
<text x="146.9" y="1.3">3</text>
<text x="205" y="1.3">2</text>
<text x="263.1" y="1.3">1</text>
<text x=".5" y="28.4">D</text>
<text x="292.6" y="28.4">D</text>
<text x=".5" y="79.5">C</text>
<text x="292.6" y="79.5">C</text>
<text x=".5" y="130.6">B</text>
<text x="292.6" y="130.6">B</text>
<text x=".5" y="181.7">A</text>
<text x="292.6" y="181.7">A</text>
<text x="30.8" y="207.4">5</text>
<text x="88.8" y="207.4">4</text>
<text x="146.9" y="207.4">3</text>
<text x="205" y="207.4">2</text>
<text x="263.1" y="207.4">1</text>
</g>
</svg>
